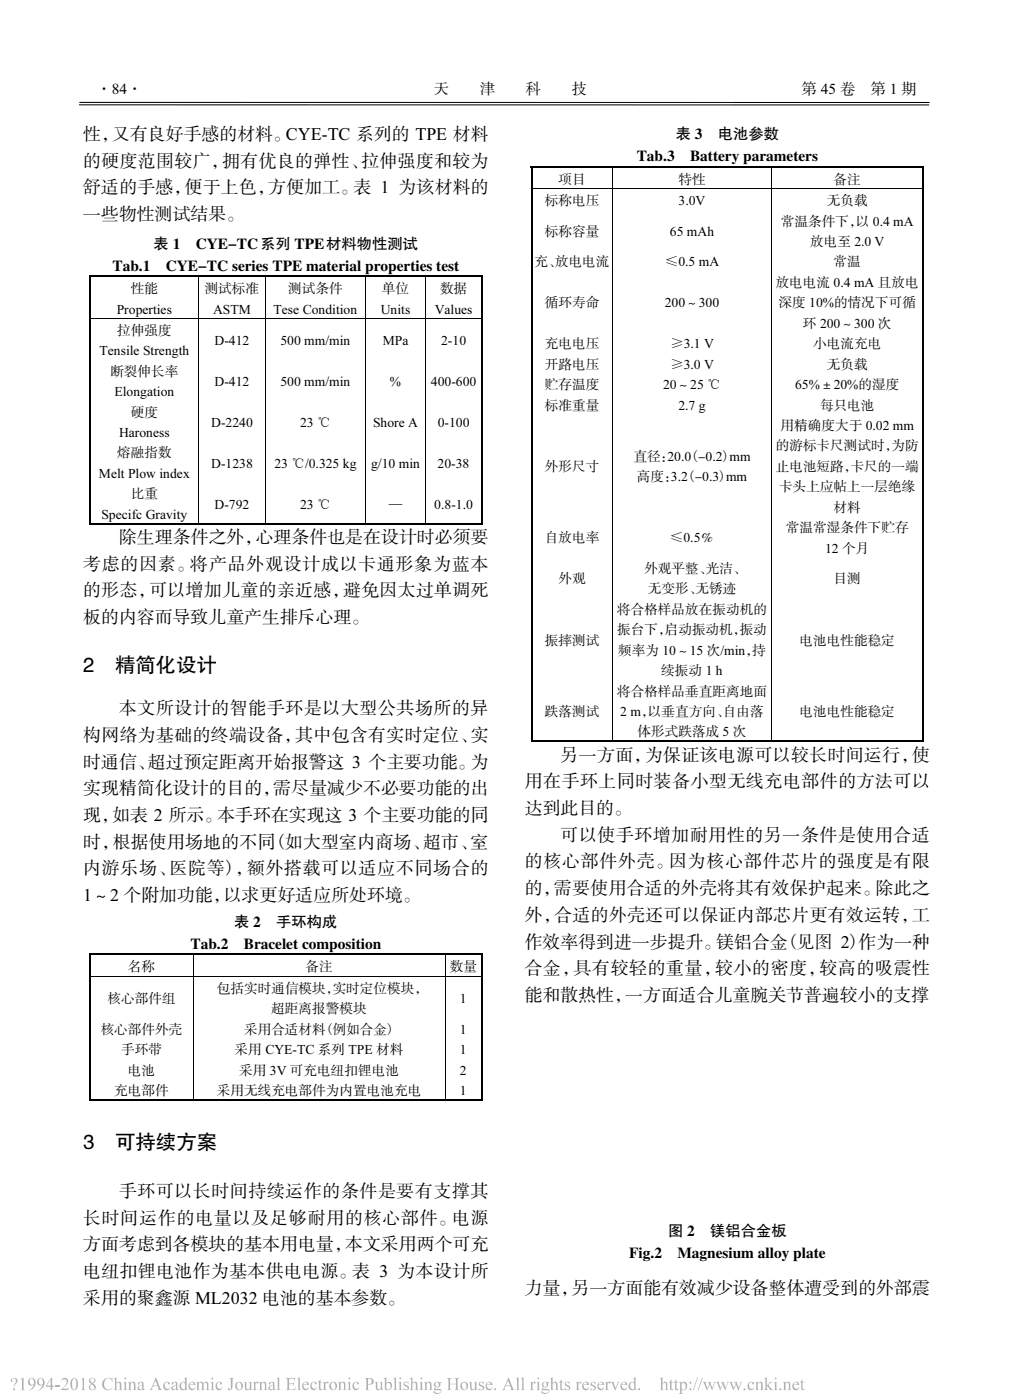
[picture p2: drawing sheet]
<svg xmlns="http://www.w3.org/2000/svg" width="210mm" height="290mm" viewBox="0 0 210 290" stroke-linecap="round" stroke-linejoin="round" font-family="sans-serif">
<g fill="none" stroke="#000" stroke-width=".21">
<path d="M16.4 21.7h176M16.5 21.2h175.9M110.3 39h80.7M126.9 34.7v4.2M126.9 39.1v114.3M159.8 34.7v4.2M159.8 39.1v114.3M41.2 57.3v8.5M54.9 57.3v8.5M75.7 57.3v8.5M88.2 57.3v8.5M18.8 65.9h80.8"/>
<path d="M41.2 66v42.3M54.9 66v42.3M75.7 66v42.3M88.2 66v42.3M40 197.8v4.3M92.2 197.8v4.3M18.8 202.2h80.8M40 202.3v25.4M92.2 202.3v25.4"/>
</g>
<g fill="#000">
<path d="M109.9 34.3h.4v.4h-.4zM109.9 38.9h.4v.2h-.4zM191 34.3h.4v.4h-.4zM191 38.9h.4v.2h-.4zM18.5 57h.3v.3h-.3zM99.6 57h.3v.3h-.3zM18.5 65.8h.3v.2h-.3zM99.6 65.8h.3v.2h-.3zM99.6 108.3h.3v.4h-.3zM191 153.4h.4v.4h-.4zM18.5 197.5h.3v.3h-.3zM99.6 197.5h.3v.3h-.3z"/>
<path d="M18.5 202.1h.3v.2h-.3zM99.6 202.1h.3v.2h-.3zM99.6 227.7h.3v.3h-.3z"/>
</g>
<g fill="none" stroke="#000" stroke-width=".35">
<path d="M109.9 34.5h81.5M110.1 34.7v4.2M110.1 39.1v114.7M191.2 34.7v4.2M191.2 39.1v114.7M18.5 57.2h81.4M18.6 57.3v8.5M99.8 57.3v8.5M18.6 66v42.7M99.8 66v42.7M18.5 108.5h81.1M109.9 153.6h81.1"/>
<path d="M18.5 197.7h81.4M18.6 197.8v4.3M99.8 197.8v4.3M18.6 202.3v25.7M99.8 202.3v25.7M18.5 227.8h81.1"/>
</g>
<g fill="#b3b3b3">
<path d="M2.3 285.7a.73 .73 0 0 1 1.2 0 .73 .73 0 0 1-.3 1.1l-.3 .5v-.4a.93 .93 0 0 0 .1-1.3l-.2-.1a.48 .48 0 0 0-.3 .7l-.2-.1zM2.7 287.8a.22 .22 0 0 1 .4 0 .22 .22 0 0 1-.4 0z" fill-rule="evenodd"/>
<path d="M136.6 285.5l.6-.2v1.2a.54 .54 0 0 1 .7-.3 .54 .54 0 0 1 .3 .8v.8l.3 .1h-.9l.3-.2v-1a.35 .35 0 0 0-.3-.3 .35 .35 0 0 0-.4 .3v1.1l.3 .1h-.9l.3-.2v-2z" fill-rule="evenodd"/>
<path d="M8 285.5a.93 .93 0 0 1 1.1 .3 .93 .93 0 0 1 .1 1.2 1.34 1.34 0 0 1-1.5 .9 1.26 1.26 0 0 0 1.1-1 .77 .77 0 0 1-1.1-.3 .77 .77 0 0 1 .3-1.1zM8.3 285.6a.64 .64 0 0 0-.3 .8 .64 .64 0 0 0 .9 .3 .99 .99 0 0 0-.5-1.2z" fill-rule="evenodd"/>
<path d="M10.6 285.4h.2v1.6h.3v.3h-.3v.6h-.3v-.6h-1v-.2zM10.5 285.8l-.8 1.2h.8z" fill-rule="evenodd"/>
<path d="M11.4 286.9h1v.3h-1z" fill-rule="evenodd"/>
<path d="M12.9 285.6a.77 .77 0 0 1 1.1 .2 .77 .77 0 0 1-.2 1.1l-.8 .8h.9l.4-.2-.2 .4h-1.5a2.65 2.65 0 0 0 1.2-1.9 .6 .6 0 0 0-.6-.3 .6 .6 0 0 0-.5 .4z" fill-rule="evenodd"/>
<path d="M14.9 285.6a.73 .73 0 0 1 .9-.1 .73 .73 0 0 1 .3 .9 1.26 1.26 0 0 1-.7 1.6 1.53 1.53 0 0 1-.5-2.4zM15.2 285.5a2.28 2.28 0 0 0 0 2.3h.3a2.23 2.23 0 0 0 0-2.3z" fill-rule="evenodd"/>
<path d="M16.8 285.7l.6-.3v2.3l.3 .2h-.9l.3-.1v-1.7v-.4z" fill-rule="evenodd"/>
<path d="M40.5 286.4l.6-.2v.4a.52 .52 0 0 1 .5-.4 .52 .52 0 0 1 .5 .4 .53 .53 0 0 1 .7-.4 .53 .53 0 0 1 .4 .7v.8l.2 .2h-.8l.3-.2v-.9a.35 .35 0 0 0-.3-.4 .35 .35 0 0 0-.4 .3v1.1l.2 .1h-.8l.2-.1v-1a.37 .37 0 0 0-.2-.4 .37 .37 0 0 0-.5 .2v1.1l.3 .2h-.8l.2-.1v-1.3z" fill-rule="evenodd"/>
<path d="M120.8 286.5a.67 .67 0 0 1 .8-.3 .67 .67 0 0 1 .4 .7h-1.2a.6 .6 0 0 0 .4 .8 .6 .6 0 0 0 .8-.4 .74 .74 0 0 1-1 .7 .74 .74 0 0 1-.4-1.1zM121 286.4l-.2 .4h.8a.39 .39 0 0 0-.2-.4 .39 .39 0 0 0-.4 0z" fill-rule="evenodd"/>
<path d="M23.5 285.5l.6-.2v1.2a.55 .55 0 0 1 .7-.2 .55 .55 0 0 1 .3 .7v.7l.3 .2h-.8l.2-.2v-1a.35 .35 0 0 0-.3-.3 .35 .35 0 0 0-.4 .3v1l.3 .2h-.9l.3-.1v-.2v-1.8v-.2z" fill-rule="evenodd"/>
<path d="M73.2 286.5a.54 .54 0 0 1 .7-.4 .54 .54 0 0 1 .3 .7h-.1a.42 .42 0 0 0-.5-.5 .42 .42 0 0 0-.3 .6 .59 .59 0 0 0 .4 .8 .59 .59 0 0 0 .7-.4 .75 .75 0 0 1-1 .6 .75 .75 0 0 1-.4-1z" fill-rule="evenodd"/>
<path d="M4.2 285.7l.7-.3v2.4l.3 .1h-.9l.3-.1v-2z" fill-rule="evenodd"/>
<path d="M48.6 287.1a.85 .85 0 0 1 1.7 0 .85 .85 0 0 1-1.7 0zM49.2 286.5a.86 .86 0 0 0 .5 1.3 .91 .91 0 0 0-.3-1.5z" fill-rule="evenodd"/>
<path d="M123.9 286.5a.69 .69 0 0 1 .8-.3 .69 .69 0 0 1 .4 .7h-1.2a.6 .6 0 0 0 .4 .7 .6 .6 0 0 0 .8-.3 .73 .73 0 0 1-1 .7 .73 .73 0 0 1-.4-1.1zM124.1 286.4l-.2 .4h.9a.4 .4 0 0 0-.3-.4 .4 .4 0 0 0-.4 0z" fill-rule="evenodd"/>
<path d="M34.1 286.5a.56 .56 0 0 1 .6-.3 .56 .56 0 0 1 .4 .5 .27 .27 0 0 1-.3 0 .27 .27 0 0 1-.1-.3 .6 .6 0 0 0-.6 .3 .6 .6 0 0 0 .2 .8 .55 .55 0 0 0 .5 .2 .55 .55 0 0 0 .5-.4 .76 .76 0 0 1-1 .6 .76 .76 0 0 1-.5-1z" fill-rule="evenodd"/>
<path d="M83.7 286.4l.9-.2v.6a.45 .45 0 0 0-.3-.4 .45 .45 0 0 0-.5 .1v.2l.3 .2a.59 .59 0 0 1 .5 .8 .59 .59 0 0 1-.9 .2l-.1 .1v-.6a.45 .45 0 0 0 .3 .4 .45 .45 0 0 0 .5-.2v-.2l-.7-.4z" fill-rule="evenodd"/>
<path d="M39.2 286.5a.69 .69 0 0 1 .8-.3 .69 .69 0 0 1 .5 .7h-1.2a.6 .6 0 0 0 .3 .7 .6 .6 0 0 0 .8-.3 .73 .73 0 0 1-.9 .7 .73 .73 0 0 1-.4-1.1zM39.4 286.4l-.1 .4h.8a.4 .4 0 0 0-.2-.4 .4 .4 0 0 0-.5 0z" fill-rule="evenodd"/>
<path d="M18.6 285.6a.63 .63 0 0 1 1 0 .63 .63 0 0 1-.3 1 .73 .73 0 0 1 .6 .8 .73 .73 0 0 1-.8 .6 .73 .73 0 0 1-.7-.8l.5-.5a.68 .68 0 0 1-.3-1.1zM18.8 285.6l-.1 .4 .5 .5a.49 .49 0 0 0 .4-.7 .49 .49 0 0 0-.8-.2zM19 286.7a.55 .55 0 0 0-.3 .9 .55 .55 0 0 0 .9 0l-.1-.3z" fill-rule="evenodd"/>
<path d="M128.7 286.5a.69 .69 0 0 1 .8-.3 .69 .69 0 0 1 .4 .7h-1.2a.6 .6 0 0 0 .4 .7 .6 .6 0 0 0 .8-.3 .73 .73 0 0 1-1 .7 .73 .73 0 0 1-.4-1.1zM128.9 286.4l-.2 .4h.8a.4 .4 0 0 0-.2-.4 .4 .4 0 0 0-.4 0z" fill-rule="evenodd"/>
<path d="M44.8 286.5a.54 .54 0 0 1 .7-.4 .54 .54 0 0 1 .4 .7h-.2a.42 .42 0 0 0-.5-.5 .42 .42 0 0 0-.3 .6 .59 .59 0 0 0 .4 .8 .59 .59 0 0 0 .7-.4 .75 .75 0 0 1-.9 .6 .75 .75 0 0 1-.4-1z" fill-rule="evenodd"/>
<path d="M47.5 285.4h1l-.3 .3v1.4a.62 .62 0 0 1-.2 .7 .62 .62 0 0 1-.8 0l.1-.3 .2 .1 .2 .3 .1-.3v-1.9z" fill-rule="evenodd"/>
<path d="M50.4 286.3h.6v1.1a.36 .36 0 0 0 .3 .4 .36 .36 0 0 0 .4-.3v-1.1l-.2-.1h.5v1.4l.3 .1-.6 .2v-.3a.54 .54 0 0 1-.6 .3 .54 .54 0 0 1-.4-.7v-.9z" fill-rule="evenodd"/>
<path d="M52.3 286.4l.6-.2v.4l.4-.4a.18 .18 0 0 1 .3 .1 .18 .18 0 0 1-.2 .3l-.3-.1-.2 .2v1.1l.3 .1h-.9l.3-.1v-.2v-1.1z" fill-rule="evenodd"/>
<path d="M100.8 286.5a.69 .69 0 0 1 .7-.3 .69 .69 0 0 1 .5 .7h-1.2a.6 .6 0 0 0 .4 .7 .6 .6 0 0 0 .7-.3 .73 .73 0 0 1-.9 .7 .73 .73 0 0 1-.4-1.1zM100.9 286.4l-.1 .4h.8a.4 .4 0 0 0-.2-.4 .4 .4 0 0 0-.5 0z" fill-rule="evenodd"/>
<path d="M57.3 285.5l.5-.2v2.5l.3 .1h-.8l.2-.3v-1.9z" fill-rule="evenodd"/>
<path d="M55.8 286.4a.6 .6 0 0 1 .7-.2 .6 .6 0 0 1 .3 .6l.1 1 .2-.1-.4 .3-.1-.3a.49 .49 0 0 1-.8 .3 .49 .49 0 0 1-.1-.8l.9-.3-.1-.3a.35 .35 0 0 0-.4-.2 .35 .35 0 0 0-.2 .4l-.3-.2zM56 287.3l-.1 .3 .2 .2 .5-.2v-.6z" fill-rule="evenodd"/>
<path d="M59.2 285.4h1.9v.6l-.3-.4h-.9v1l.8-.1 .2-.3v.9l-.2-.4h-.8v1l.1 .1a.89 .89 0 0 0 1.2-.5l-.1 .6h-1.9l.3-.1v-.3v-1.8z" fill-rule="evenodd"/>
<path d="M61.5 285.5l.6-.2v2.4l.2 .2h-.8l.3-.1v-2.1z" fill-rule="evenodd"/>
<path d="M87.1 285.5a.2 .2 0 0 1 .4 0 .2 .2 0 0 1-.4 0zM86.8 286.4l.6-.2v1.5l.3 .2h-.8l.2-.1v-1.3z" fill-rule="evenodd"/>
<path d="M66.3 285.7l.1 .6h.4l-.4 .1v1.2l.1 .2 .3-.1a.38 .38 0 0 1-.5 .3 .38 .38 0 0 1-.3-.5v-1.1l-.2-.1z" fill-rule="evenodd"/>
<path d="M125.2 286.4l.6-.2v.4l.3-.3 .2-.1a.21 .21 0 0 1 .1 .4 .2 .2 0 0 1-.3-.1l-.3 .2v1l.3 .2h-.9l.3-.1v-1.3z" fill-rule="evenodd"/>
<path d="M66.8 286.4l.6-.2v.4l.3-.3 .2-.1a.21 .21 0 0 1 .1 .4 .21 .21 0 0 1-.4-.1l-.2 .2v1l.3 .2h-.9l.3-.1v-1.3z" fill-rule="evenodd"/>
<path d="M122.4 286.4l.9-.2v.6a.47 .47 0 0 0-.3-.4 .47 .47 0 0 0-.5 .1l.3 .4a.59 .59 0 0 1 .6 .8 .59 .59 0 0 1-1 .2l-.1 .1v-.6a.48 .48 0 0 0 .3 .4 .48 .48 0 0 0 .6-.2l-.1-.2-.7-.4z" fill-rule="evenodd"/>
<path d="M72.2 285.5a.18 .18 0 0 1 .3 0 .18 .18 0 0 1-.3 0zM71.9 286.4l.6-.2v1.5l.3 .2h-.9l.3-.1v-.2v-1.1z" fill-rule="evenodd"/>
<path d="M25.8 285.5a.18 .18 0 0 1 .3 0 .18 .18 0 0 1-.3 0zM25.5 286.4l.6-.2v1.5l.3 .2h-.8l.2-.1v-1.3z" fill-rule="evenodd"/>
<path d="M75.5 285.4h.9a.76 .76 0 0 1 1 .9 .76 .76 0 0 1-1.2 .5v1l.4 .1h-1.1l.3-.1 .1-.3v-1.8zM76.2 285.6v1.1a.57 .57 0 0 0 .8-.6 .57 .57 0 0 0-.8-.5z" fill-rule="evenodd"/>
<path d="M77.6 286.3h.5v1.1a.36 .36 0 0 0 .3 .4 .36 .36 0 0 0 .5-.3l-.1-1.1-.2-.1h.5v1.2l.1 .3h.2l-.5 .2v-.3a.54 .54 0 0 1-.7 .3 .54 .54 0 0 1-.4-.7v-.8z" fill-rule="evenodd"/>
<path d="M43.8 285.5a.2 .2 0 0 1 .4 0 .2 .2 0 0 1-.4 0zM43.6 286.4l.5-.2 .1 1.5 .2 .2h-.8l.2-.1 .1-.2-.1-1.1z" fill-rule="evenodd"/>
<path d="M81.5 285.5l.5-.2v2.5l.3 .1h-.8l.2-.3v-1.9z" fill-rule="evenodd"/>
<path d="M82.7 285.5a.2 .2 0 0 1 .4 0 .2 .2 0 0 1-.4 0zM82.5 286.4l.6-.2v1.5l.2 .2h-.8l.2-.1v-1.3z" fill-rule="evenodd"/>
<path d="M35.6 286.5a.61 .61 0 0 1 .7-.3 .61 .61 0 0 1 .4 .6l.1 1 .2-.1-.4 .3-.1-.3a.49 .49 0 0 1-.8 .3 .49 .49 0 0 1-.1-.8l.9-.3-.1-.3a.35 .35 0 0 0-.4-.2 .35 .35 0 0 0-.2 .4l-.2-.1zM35.9 287.3l-.1 .3 .2 .2 .5-.2v-.6z" fill-rule="evenodd"/>
<path d="M62.8 286.5a.67 .67 0 0 1 .8-.3 .67 .67 0 0 1 .4 .7h-1.2a.6 .6 0 0 0 .4 .8 .6 .6 0 0 0 .8-.4 .74 .74 0 0 1-1 .7 .74 .74 0 0 1-.4-1.1zM63 286.4l-.2 .4h.8a.39 .39 0 0 0-.2-.4 .39 .39 0 0 0-.4 0z" fill-rule="evenodd"/>
<path d="M140.6 286.4l.6-.2v.4a.62 .62 0 0 1 .7-.3 .62 .62 0 0 1 .4 .7 .76 .76 0 0 1-.3 .8 .76 .76 0 0 1-.8 0v.8l.2 .2h-.9l.3-.2v-.2v-1.9zM141.2 286.7v.6a.46 .46 0 0 0 .5 .6 .46 .46 0 0 0 .3-.7 .49 .49 0 0 0-.2-.7 .49 .49 0 0 0-.6 .2z" fill-rule="evenodd"/>
<path d="M87.7 286.4l.6-.2v.3a.54 .54 0 0 1 .7-.3 .54 .54 0 0 1 .4 .7v.9l.2 .1h-.8l.3-.2v-.8l-.1-.4-.2-.1-.5 .3v1l.3 .2h-.8l.2-.2v-1.2z" fill-rule="evenodd"/>
<path d="M90.1 286.4l.4-.2 .9 .1v.2h-.3a.68 .68 0 0 1-.1 .8 .68 .68 0 0 1-.8 .1l-.1 .2 .3 .1a.73 .73 0 0 1 1 .5 .98 .98 0 0 1-1.6 .1l.3-.4-.2-.2 .3-.4-.3-.5zM90.3 286.4a.48 .48 0 0 0-.1 .6 .48 .48 0 0 0 .6 .2 .48 .48 0 0 0 .1-.6 .48 .48 0 0 0-.6-.2zM90.1 287.9l-.1 .3a.73 .73 0 0 0 .7 .3 .73 .73 0 0 0 .6-.4z" fill-rule="evenodd"/>
<path d="M109.7 286.4l.6-.2v.4l.3-.3 .2-.1a.21 .21 0 0 1 .1 .4 .21 .21 0 0 1-.4-.1l-.2 .2v1l.3 .2h-.9l.3-.1v-1.3z" fill-rule="evenodd"/>
<path d="M92.5 285.4h1.1l-.4 .3v.9h1.2v-1l-.3-.2h1l-.3 .3v2l.3 .2h-1l.3-.1v-1.1h-1.2v1l.4 .2h-1.1l.3-.1 .1-.3v-1.8z" fill-rule="evenodd"/>
<path d="M162.1 286.4l.6-.2v.3a.52 .52 0 0 1 .6-.3 .52 .52 0 0 1 .4 .7v.9l.2 .1h-.8h.2l.1-.3v-.9l-.3-.3-.4 .3v1.1l.2 .1h-.8l.3-.2v-1.2z" fill-rule="evenodd"/>
<path d="M97.1 286.3h.6v1.1a.36 .36 0 0 0 .2 .4 .36 .36 0 0 0 .5-.3l-.1-1.1-.2-.1h.6v1.4l.3 .1-.6 .2v-.3a.54 .54 0 0 1-.7 .3 .54 .54 0 0 1-.4-.7v-.9z" fill-rule="evenodd"/>
<path d="M99.3 286.4l.9-.2v.6a.47 .47 0 0 0-.3-.4 .47 .47 0 0 0-.5 .1l.2 .4a.59 .59 0 0 1 .6 .8 .59 .59 0 0 1-1 .2l-.1 .1v-.6a.48 .48 0 0 0 .4 .4 .48 .48 0 0 0 .5-.2l-.1-.2-.7-.4z" fill-rule="evenodd"/>
<path d="M64.5 286.5a.54 .54 0 0 1 .6-.4 .54 .54 0 0 1 .4 .7h-.2a.42 .42 0 0 0-.5-.5 .42 .42 0 0 0-.3 .6 .59 .59 0 0 0 .4 .8 .59 .59 0 0 0 .8-.4 .75 .75 0 0 1-1 .6 .75 .75 0 0 1-.4-1z" fill-rule="evenodd"/>
<path d="M151 286.3h.7l-.1 .1 .4 1.1 .4-.8-.4-.4h.8l-.2 .2 .4 1 .4-1.1-.2-.1h.5l-.7 1.7-.6-1.1-.6 1.1-.6-1.5z" fill-rule="evenodd"/>
<path d="M105.3 285.4l1 2.3 .3 .2h-1l.3-.2-.2-.6h-1l-.2 .6 .2 .2h-.7l.4-.4zM105.2 286l-.5 1h.9z" fill-rule="evenodd"/>
<path d="M106.8 285.5l.6-.2v2.4l.2 .2h-.8l.3-.2v-2z" fill-rule="evenodd"/>
<path d="M107.9 285.5l.5-.2v2.3l.1 .2 .2 .1h-.8l.2-.1v-.2v-1.8v-.2z" fill-rule="evenodd"/>
<path d="M38.1 285.5l.5-.2v2.4l.3 .1-.6 .2v-.3a.74 .74 0 0 1-1 0 .74 .74 0 0 1 0-1l.4-.5 .6 .2v-.7zM37.7 286.5a.77 .77 0 0 0 .5 1.2l.1-.1v-.8a.39 .39 0 0 0-.2-.4 .39 .39 0 0 0-.4 .1z" fill-rule="evenodd"/>
<path d="M111.3 285.5a.2 .2 0 0 1 .4 0 .2 .2 0 0 1-.4 0zM111.1 286.4l.6-.2v1.6l.2 .1h-.8l.2-.2v-1.2z" fill-rule="evenodd"/>
<path d="M112.4 286.4l.5-.2 .9 .2-.4 .1a.68 .68 0 0 1-.1 .8 .68 .68 0 0 1-.8 .1l-.1 .2 .3 .1a.72 .72 0 0 1 1.1 .5 .9 .9 0 0 1-.8 .6 .9 .9 0 0 1-.9-.5l.3-.4-.1-.3 .2-.3-.3-.3zM112.6 286.4a.49 .49 0 0 0-.1 .6 .49 .49 0 0 0 .6 .2 .5 .5 0 0 0 .1-.6 .5 .5 0 0 0-.6-.2zM112.5 287.9l-.2 .3a.73 .73 0 0 0 .7 .3 .73 .73 0 0 0 .6-.4z" fill-rule="evenodd"/>
<path d="M155.1 286.5a.56 .56 0 0 1 .6-.3 .56 .56 0 0 1 .4 .5 .27 .27 0 0 1-.3 0 .27 .27 0 0 1-.1-.3 .6 .6 0 0 0-.6 .3 .6 .6 0 0 0 .2 .8 .55 .55 0 0 0 .5 .2 .55 .55 0 0 0 .5-.4 .76 .76 0 0 1-1 .6 .76 .76 0 0 1-.5-1z" fill-rule="evenodd"/>
<path d="M116.3 285.7v.6h.4l-.4 .1v1.2l.1 .2 .4-.1a.38 .38 0 0 1-.5 .3 .38 .38 0 0 1-.3-.5v-1.1l-.2-.1z" fill-rule="evenodd"/>
<path d="M117.1 286.4l.9-.2v.6a.44 .44 0 0 0-.3-.4 .44 .44 0 0 0-.5 .1l.3 .4a.59 .59 0 0 1 .5 .8 .59 .59 0 0 1-.9 .2l-.1 .1v-.6a.48 .48 0 0 0 .3 .4 .48 .48 0 0 0 .5-.2v-.2l-.8-.6z" fill-rule="evenodd"/>
<path d="M69.9 286.4l.6-.2v.3a.52 .52 0 0 1 .7-.3 .52 .52 0 0 1 .3 .7l.1 .9 .2 .1h-.8h.2v-.3v-.9l-.2-.3-.5 .3v1.1l.3 .1h-.8l.2-.2v-1.2z" fill-rule="evenodd"/>
<path d="M119.2 286.4l.6-.2v.4l.3-.3h.3a.23 .23 0 0 1-.2 .3 .23 .23 0 0 1-.2-.1l-.2 .2v1l.3 .2h-.9l.3-.1v-1.3z" fill-rule="evenodd"/>
<path d="M148.3 286.3h.7l-.1 .2 .4 1 .4-.8-.4-.4h.7l-.1 .2 .4 1 .4-1.1-.2-.1h.5l-.3 .2-.5 1.5-.5-1.1-.6 1.1-.6-1.5z" fill-rule="evenodd"/>
<path d="M68.1 287.1a.86 .86 0 0 1 1.7 0 .86 .86 0 0 1-1.7 0zM68.7 286.5a.88 .88 0 0 0 .5 1.3 .9 .9 0 0 0-.3-1.5z" fill-rule="evenodd"/>
<path d="M32.3 285.4l1 2.3 .3 .2h-1l.3-.2-.3-.6h-.9l-.3 .6 .3 .2h-.8l.5-.4zM32.2 286l-.5 1h.9z" fill-rule="evenodd"/>
<path d="M113.9 285.5l.6-.2v1.2a.55 .55 0 0 1 .7-.3 .55 .55 0 0 1 .3 .8v.8l.2 .1h-.8l.3-.2v-1a.35 .35 0 0 0-.4-.3 .35 .35 0 0 0-.3 .3v1.1l.2 .1h-.8l.2-.1v-2.1z" fill-rule="evenodd"/>
<path d="M79.4 285.5l.6-.2v1.2a.69 .69 0 0 1 1-.1 .69 .69 0 0 1 .1 .9 .91 .91 0 0 1-1.4 .5v-2.1zM80.1 286.6l-.1 1.1a.53 .53 0 0 0 .7 .1 .53 .53 0 0 0 .2-.7 .51 .51 0 0 0-.2-.5 .51 .51 0 0 0-.6 0z" fill-rule="evenodd"/>
<path d="M131.1 285.5l.5-.2v2.2l.1 .3h.2l-.6 .2v-.3a.75 .75 0 0 1-1 0 .75 .75 0 0 1 0-1l.5-.5 .5 .2v-.8zM130.7 286.5a.75 .75 0 0 0-.2 .8 .75 .75 0 0 0 .7 .4l.1-.1v-.8a.39 .39 0 0 0-.2-.4 .39 .39 0 0 0-.4 .1z" fill-rule="evenodd"/>
<path d="M53.6 286.4l.6-.2v.3a.52 .52 0 0 1 .6-.3 .52 .52 0 0 1 .3 .7l.1 .9 .2 .1h-.8h.2l.1-.3-.1-.9-.2-.3-.4 .3v1.1l.2 .1h-.8l.2-.2v-1.2z" fill-rule="evenodd"/>
<path d="M26.4 286.4l.6-.2v.3a.54 .54 0 0 1 .7-.3 .54 .54 0 0 1 .4 .7v.9l.2 .1h-.8l.2-.2v-.8v-.4l-.2-.1-.5 .3v1l.3 .2h-.8l.2-.2v-1.2z" fill-rule="evenodd"/>
<path d="M6 285.7a.85 .85 0 0 1 1.1-.1 .85 .85 0 0 1 .3 1.1 1.38 1.38 0 0 1-1.6 1.2 1.2 1.2 0 0 0 1.2-1 .75 .75 0 0 1-1.1-.1 .75 .75 0 0 1 .1-1.1zM6.3 285.7a.65 .65 0 0 0-.1 .8 .65 .65 0 0 0 .7 .3 .74 .74 0 0 0-.5-1.2z" fill-rule="evenodd"/>
<path d="M139 285.7l.1 .6h.4l-.4 .1v1.2l.1 .2 .3-.1a.39 .39 0 0 1-.4 .3 .39 .39 0 0 1-.3-.5v-1.1l-.3-.1z" fill-rule="evenodd"/>
<path d="M140.1 285.7v.6h.4l-.4 .1v1.2l.1 .2 .4-.1a.38 .38 0 0 1-.5 .3 .38 .38 0 0 1-.3-.5v-1.1l-.3-.1z" fill-rule="evenodd"/>
<path d="M28.7 286.4a.62 .62 0 0 1 .7-.2 .62 .62 0 0 1 .3 .6l.1 .9h.2l-.4 .3-.2-.3a.51 .51 0 0 1-.9 .1 .51 .51 0 0 1 .5-.8l.4-.1v-.3a.36 .36 0 0 0-.4-.2 .36 .36 0 0 0-.3 .4l-.1-.1zM28.8 287.3v.2l.1 .3 .5-.2v-.6z" fill-rule="evenodd"/>
<path d="M142.8 286.4a.21 .21 0 0 1 .4 0 .21 .21 0 0 1-.4 0zM142.7 287.8a.25 .25 0 0 1 .5 0 .25 .25 0 0 1-.5 0z" fill-rule="evenodd"/>
<path d="M144.4 285.3h.1l-.9 2.7h-.1z" fill-rule="evenodd"/>
<path d="M145.4 285.3h.2l-1 2.7h-.1z" fill-rule="evenodd"/>
<path d="M145.6 286.3h.7l-.2 .3 .4 .9 .4-.8-.3-.4h.7l-.1 .2 .3 1 .4-1-.2-.2h.5l-.2 .2-.5 1.5-.5-1.1-.6 1.1z" fill-rule="evenodd"/>
<path d="M21.6 285.7a1.78 1.78 0 0 1 1.6-.2l.1-.1v.9a.92 .92 0 0 0-1.1-.7 .92 .92 0 0 0-.6 1.1 .98 .98 0 0 0 .6 1.1 .98 .98 0 0 0 1.2-.5 1.24 1.24 0 0 1-1.9 .3 1.24 1.24 0 0 1 .1-1.9z" fill-rule="evenodd"/>
<path d="M84.9 285.5l.5-.2v1.2a.55 .55 0 0 1 .7-.2 .55 .55 0 0 1 .3 .7v.7l.3 .2h-.8l.2-.2v-1a.35 .35 0 0 0-.3-.3 .35 .35 0 0 0-.4 .3v1l.3 .2h-.8l.2-.1v-.2v-1.8v-.2z" fill-rule="evenodd"/>
<path d="M95.3 287.1a.85 .85 0 0 1 1.7 0 .85 .85 0 0 1-1.7 0zM95.8 286.5a.86 .86 0 0 0 .6 1.3 .91 .91 0 0 0-.4-1.5z" fill-rule="evenodd"/>
<path d="M156.3 286.4l.6-.2v.3a.54 .54 0 0 1 .7-.3 .54 .54 0 0 1 .3 .7v.9l.3 .1h-.8l.2-.2v-.8v-.4l-.3-.1-.4 .3v1l.3 .2h-.8l.2-.2v-1.2z" fill-rule="evenodd"/>
<path d="M158.2 285.5l.6-.2v1.7l.6-.6-.1-.1h.7l-.9 .6 1 1h-.8l.1-.2-.6-.7v.8l.3 .1h-.9l.3-.1v-.2v-1.8l-.1-.2z" fill-rule="evenodd"/>
<path d="M160.5 285.5a.18 .18 0 0 1 .3 0 .18 .18 0 0 1-.3 0zM160.2 286.4l.6-.2v1.5l.3 .2h-.9l.3-.1v-1.3z" fill-rule="evenodd"/>
<path d="M126.5 286.3h.8l-.2 .1 .4 1.1 .4-1.1-.1-.1h.5l-.8 1.7-.8-1.5z" fill-rule="evenodd"/>
<path d="M164.3 286.5a.67 .67 0 0 1 .8-.3 .67 .67 0 0 1 .4 .7h-1.1a.6 .6 0 0 0 .3 .8 .6 .6 0 0 0 .8-.4 .74 .74 0 0 1-1 .7 .74 .74 0 0 1-.4-1.1zM164.5 286.4l-.1 .4h.7a.39 .39 0 0 0-.1-.4 .39 .39 0 0 0-.5 0z" fill-rule="evenodd"/>
<path d="M166.2 285.7v.6h.4l-.4 .1v1.2l.1 .2 .4-.1a.38 .38 0 0 1-.5 .3 .38 .38 0 0 1-.3-.5v-1.1l-.3-.1z" fill-rule="evenodd"/>
<circle cx="102.5" cy="287.8" r=".23"/>
<circle cx="161.6" cy="287.8" r=".23"/>
<circle cx="154.2" cy="287.8" r=".23"/>
<circle cx="132.4" cy="287.8" r=".22"/>
</g>
<g font-size="4.2">
<text x="17.2" y="139.1">2</text>
<text x="23.8" y="139.1">精简化设计</text>
<text x="17.2" y="238">3</text>
<text x="23.8" y="238">可持续方案</text>
</g>
<g font-size="3.7">
<text x="17.2" y="29">性，又有良好手感的材料。CYE-TC 系列的 TPE 材料</text>
<text x="17.2" y="34.5">的硬度范围较广，拥有优良的弹性、拉伸强度和较为</text>
<text x="17.2" y="40.1">舒适的手感，便于上色，方便加工。表 1 为该材料的</text>
<text x="17.2" y="45.6">一些物性测试结果。</text>
<text x="24.7" y="112.5">除生理条件之外，心理条件也是在设计时必须要</text>
<text x="17.2" y="118">考虑的因素。将产品外观设计成以卡通形象为蓝本</text>
<text x="17.2" y="123.5">的形态，可以增加儿童的亲近感，避免因太过单调死</text>
<text x="17.2" y="129.1">板的内容而导致儿童产生排斥心理。</text>
<text x="24.7" y="147.9">本文所设计的智能手环是以大型公共场所的异</text>
<text x="17.2" y="153.5">构网络为基础的终端设备，其中包含有实时定位、实</text>
<text x="17.2" y="159">时通信、超过预定距离开始报警这 3 个主要功能。为</text>
<text x="116.1" y="157.6">另一方面，为保证该电源可以较长时间运行，使</text>
<text x="17.2" y="164.5">实现精简化设计的目的，需尽量减少不必要功能的出</text>
<text x="108.7" y="163.1">用在手环上同时装备小型无线充电部件的方法可以</text>
<text x="17.2" y="170">现，如表 2 所示。本手环在实现这 3 个主要功能的同</text>
<text x="108.7" y="168.6">达到此目的。</text>
<text x="17.2" y="175.6">时，根据使用场地的不同(如大型室内商场、超市、室</text>
<text x="108.7" y="179.7">的核心部件外壳。因为核心部件芯片的强度是有限</text>
<text x="116.1" y="174.2">可以使手环增加耐用性的另一条件是使用合适</text>
<text x="17.2" y="181.1">内游乐场、医院等)，额外搭载可以适应不同场合的</text>
<text x="108.7" y="185.2">的，需要使用合适的外壳将其有效保护起来。除此之</text>
<text x="17.2" y="186.6">1～2 个附加功能，以求更好适应所处环境。</text>
<text x="108.7" y="190.8">外，合适的外壳还可以保证内部芯片更有效运转，工</text>
<text x="108.7" y="196.3">作效率得到进一步提升。镁铝合金(见图 2)作为一种</text>
<text x="108.7" y="201.8">合金，具有较轻的重量，较小的密度，较高的吸震性</text>
<text x="108.7" y="207.3">能和散热性，一方面适合儿童腕关节普遍较小的支撑</text>
<text x="24.7" y="247.9">手环可以长时间持续运作的条件是要有支撑其</text>
<text x="17.2" y="253.5">长时间运作的电量以及足够耐用的核心部件。电源</text>
<text x="17.2" y="259">方面考虑到各模块的基本用电量，本文采用两个可充</text>
<text x="17.2" y="264.5">电纽扣锂电池作为基本供电电源。表 3 为本设计所</text>
<text x="108.7" y="268">力量，另一方面能有效减少设备整体遭受到的外部震</text>
<text x="17.2" y="270">采用的聚鑫源 ML2032 电池的基本参数。</text>
</g>
<g font-size="3.2">
<text x="20" y="19.5">·84·</text>
<text x="89.9" y="19.5">天</text>
<text x="99.4" y="19.5">津</text>
<text x="108.9" y="19.5">科</text>
<text x="118.4" y="19.5">技</text>
<text x="166.1" y="19.5">第 45 卷</text>
<text x="180.3" y="19.5">第 1 期</text>
<text x="139.9" y="28.8">表 3</text>
<text x="148.7" y="28.8">电池参数</text>
<text x="131.9" y="33.4">Tab.3</text>
<text x="142.9" y="33.4">Battery parameters</text>
<text x="31.8" y="51.5">表 1</text>
<text x="40.5" y="51.5">CYE-TC系列 TPE材料物性测试</text>
<text x="23.3" y="56.1">Tab.1</text>
<text x="34.3" y="56.1">CYE-TC series TPE material properties test</text>
<text x="39.5" y="196.6">Tab.2</text>
<text x="48.5" y="192">表 2</text>
<text x="50.5" y="196.6">Bracelet composition</text>
<text x="57.2" y="192">手环构成</text>
<text x="138.3" y="256">图 2</text>
<text x="147.1" y="256">镁铝合金板</text>
<text x="130.3" y="260.5">Fig.2</text>
<text x="140.3" y="260.5">Magnesium alloy plate</text>
</g>
<g font-size="2.8">
<text x="115.7" y="38.1">项目</text>
<text x="140.5" y="38.1">特性</text>
<text x="172.6" y="38.1">备注</text>
<text x="112.8" y="42.5">标称电压</text>
<text x="140.5" y="42.5">3.0V</text>
<text x="161.7" y="46.7">常温条件下，</text>
<text x="171.2" y="42.5">无负载</text>
<text x="177.2" y="46.7">以 0.4 mA</text>
<text x="112.8" y="48.8">标称容量</text>
<text x="138.7" y="48.8">65 mAh</text>
<text x="167.8" y="51">放电至 2.0 V</text>
<text x="110.7" y="55.2">充、</text>
<text x="114.9" y="55.2">放电电流</text>
<text x="137.7" y="55.2">≤0.5 mA</text>
<text x="160.6" y="59.4">放电电流 0.4 mA 且放电</text>
<text x="172.6" y="55.2">常温</text>
<text x="24.2" y="64.9">Properties</text>
<text x="27.1" y="60.7">性能</text>
<text x="42.4" y="60.7">测试标准</text>
<text x="44.1" y="64.9">ASTM</text>
<text x="56.7" y="64.9">Tese Condition</text>
<text x="59.7" y="60.7">测试条件</text>
<text x="78.9" y="64.9">Units</text>
<text x="79.1" y="60.7">单位</text>
<text x="90" y="64.9">Values</text>
<text x="91.1" y="60.7">数据</text>
<text x="112.8" y="63.7">循环寿命</text>
<text x="137.7" y="63.7">200～300</text>
<text x="161.2" y="63.7">深度 10%的情况下可循</text>
<text x="24.3" y="69.4">拉伸强度</text>
<text x="44.4" y="71.5">D-412</text>
<text x="58.1" y="71.5">500,mm/min</text>
<text x="79.3" y="71.5">MPa</text>
<text x="91.4" y="71.5">2-10</text>
<text x="166.3" y="67.9">环 200～300 次</text>
<text x="20.6" y="73.6">Tensile Strength</text>
<text x="22.9" y="77.8">断裂伸长率</text>
<text x="112.8" y="72.1">充电电压</text>
<text x="112.8" y="76.4">开路电压</text>
<text x="138.8" y="72.1">≥3.1 V</text>
<text x="138.8" y="76.4">≥3.0 V</text>
<text x="168.4" y="72.1">小电流充电</text>
<text x="171.2" y="76.4">无负载</text>
<text x="23.7" y="82.1">Elongation</text>
<text x="44.4" y="79.9">D-412</text>
<text x="58.1" y="79.9">500,mm/min</text>
<text x="80.7" y="79.9">%</text>
<text x="89.2" y="79.9">400-600</text>
<text x="112.8" y="80.6">贮存温度</text>
<text x="137.3" y="80.6">20～25 ℃</text>
<text x="164.7" y="80.6">65%±20%的湿度</text>
<text x="27.1" y="86.3">硬度</text>
<text x="43.7" y="88.4">D-2240</text>
<text x="62.2" y="88.4">23,℃</text>
<text x="77.3" y="88.4">Shore A</text>
<text x="90.6" y="88.4">0-100</text>
<text x="112.8" y="84.8">标准重量</text>
<text x="140.5" y="84.8">2.7 g</text>
<text x="161.6" y="89.1">用精确度大于 0.02 mm</text>
<text x="169.8" y="84.8">每只电池</text>
<text x="24.3" y="94.8">熔融指数</text>
<text x="24.7" y="90.5">Haroness</text>
<text x="131.2" y="95.4">直径：</text>
<text x="138.2" y="95.4">20.0(-0.2)mm</text>
<text x="160.7" y="93.3">的游标卡尺测试时，</text>
<text x="184.6" y="93.3">为防</text>
<text x="20.5" y="99">Melt Plow index</text>
<text x="43.7" y="96.9">D-1238</text>
<text x="56.8" y="96.9">23,℃/0.325,kg</text>
<text x="76.9" y="96.9">g/10,min</text>
<text x="90.6" y="96.9">20-38</text>
<text x="112.8" y="97.5">外形尺寸</text>
<text x="131.9" y="99.6">高度：</text>
<text x="138.9" y="99.6">3.2(-0.3)mm</text>
<text x="160.7" y="97.5">止电池短路，</text>
<text x="161.4" y="101.8">卡头上应帖上一层绝缘</text>
<text x="176.2" y="97.5">卡尺的一端</text>
<text x="21" y="107.5">Specifc Gravity</text>
<text x="27.1" y="103.2">比重</text>
<text x="44.4" y="105.3">D-792</text>
<text x="62.2" y="105.3">23,℃</text>
<text x="80.5" y="105.3">—</text>
<text x="90" y="105.3">0.8-1.0</text>
<text x="172.6" y="106">材料</text>
<text x="112.8" y="112.3">自放电率</text>
<text x="138.7" y="112.3">≤0.5％</text>
<text x="162.8" y="110.2">常温常湿条件下贮存</text>
<text x="133.4" y="118.7">外观平整、</text>
<text x="146.1" y="118.7">光洁、</text>
<text x="170.9" y="114.5">12 个月</text>
<text x="115.7" y="120.8">外观</text>
<text x="134.1" y="122.9">无变形、</text>
<text x="144" y="122.9">无锈迹</text>
<text x="172.6" y="120.8">目测</text>
<text x="127.8" y="127.2">将合格样品放在振动机的</text>
<text x="127.8" y="131.4">振台下，</text>
<text x="137.7" y="131.4">启动振动机，</text>
<text x="153.2" y="131.4">振动</text>
<text x="112.8" y="133.5">振摔测试</text>
<text x="128" y="135.6">频率为 10～15 次/min，</text>
<text x="155.8" y="135.6">持</text>
<text x="165.6" y="133.5">电池电性能稳定</text>
<text x="137" y="139.9">续振动 1 h</text>
<text x="112.8" y="148.3">跌落测试</text>
<text x="127.8" y="144.1">将合格样品垂直距离地面</text>
<text x="128.5" y="148.3">2 m，</text>
<text x="134.2" y="148.3">以垂直方向、</text>
<text x="149.7" y="148.3">自由落</text>
<text x="165.6" y="148.3">电池电性能稳定</text>
<text x="132" y="152.6">体形式跌落成 5 次</text>
<text x="26.5" y="201.2">名称</text>
<text x="63.2" y="201.2">备注</text>
<text x="93.1" y="201.2">数量</text>
<text x="22.3" y="207.8">核心部件组</text>
<text x="44.9" y="205.7">包括实时通信模块，</text>
<text x="56.2" y="209.9">超距离报警模块</text>
<text x="68.9" y="205.7">实时定位模块，</text>
<text x="95.3" y="207.8">1</text>
<text x="20.9" y="214.1">核心部件外壳</text>
<text x="50.5" y="214.1">采用合适材料(例如合金)</text>
<text x="95.3" y="214.1">1</text>
<text x="25.1" y="218.3">手环带</text>
<text x="48.6" y="218.3">采用 CYE-TC 系列 TPE 材料</text>
<text x="95.3" y="218.3">1</text>
<text x="23.7" y="226.8">充电部件</text>
<text x="26.5" y="222.6">电池</text>
<text x="44.9" y="226.8">采用无线充电部件为内置电池充电</text>
<text x="49.5" y="222.6">采用 3V 可充电纽扣锂电池</text>
<text x="95.3" y="222.6">2</text>
<text x="95.3" y="226.8">1</text>
</g>
</svg>
